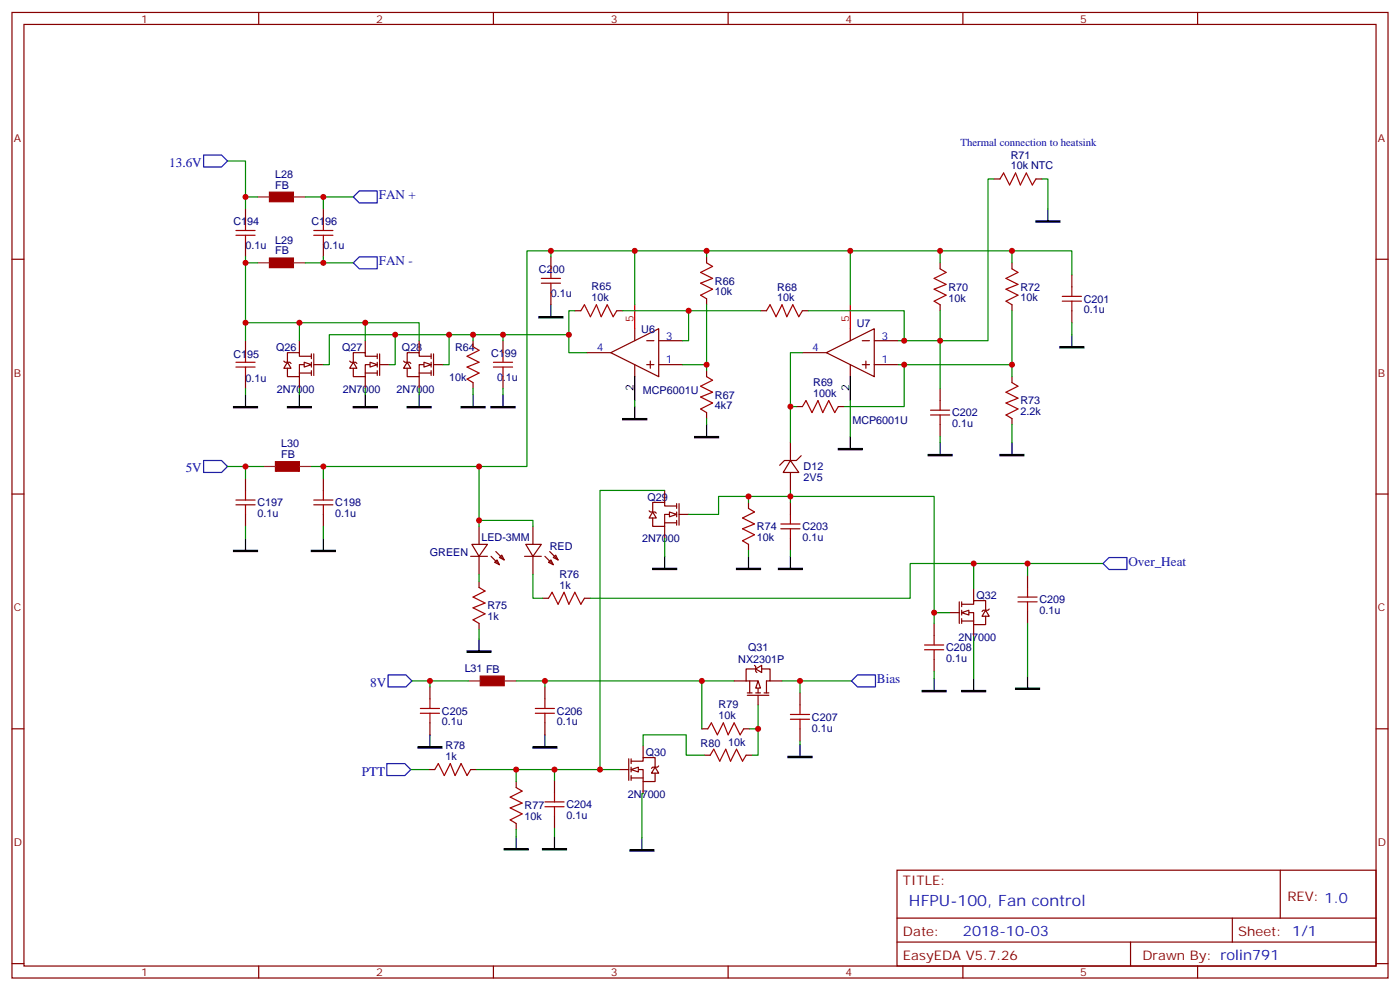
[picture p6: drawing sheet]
<svg xmlns="http://www.w3.org/2000/svg" width="412mm" height="292mm" viewBox="0 0 412 292" stroke-linecap="round" stroke-linejoin="round" font-family="sans-serif">
<g fill="none" stroke="#870000" stroke-width=".35">
<path d="M3.5 3.7h405.4v284.3h-405.4zM7.1 7.2h398.2v277.3h-398.2zM76.2 3.7v3.5M145.3 3.7v3.5M214.5 3.7v3.5M283.6 3.7v3.5M352.8 3.7v3.5M3.5 76.3h3.6M72.3 61.5v3.6M72.3 72.1v3.5M95.2 61.5v3.6M95.2 72.1v3.5"/>
<path d="M405.3 76.3h3.6M72.3 100.3v3.6M72.3 110.9v3.5M83.6 106.3l.4 .4h1.4l.3 .3M88.2 109.9h3.5M91.7 104.9h-3.5v-1h-3.5v2.8M91.7 107.4h-3.5v3.5h-3.5v-2.5M91.7 104.2v1.4M91.7 106.7v1.4M91.7 109.1v1.5M92.4 104.2v6.4M3.5 145.5h3.6"/>
<path d="M405.3 145.5h3.6M3.5 214.6h3.6M405.3 214.6h3.6M264.2 256.3h141.1v28.2h-141.1zM377.1 256.3v14.1M264.2 270.4h141.1M264.2 277.4h141.1M333 277.4v7.1M363 270.4v7M3.5 283.8h3.6M76.2 284.5v3.5M145.3 284.5v3.5"/>
<path d="M214.5 284.5v3.5M283.6 284.5v3.5M352.8 284.5v3.5M405.3 283.8h3.6"/>
</g>
<path d="M69.5 69.3h5.6M69.5 67.9h5.6M72.3 65.1v2.8M72.3 69.3v2.8M92.4 69.3h5.7M92.4 67.9h5.7M95.2 65.1v2.8M95.2 69.3v2.8M69.5 108.1h5.6M69.5 106.7h5.6M72.3 103.9v2.8M72.3 108.1v2.8" fill="none" stroke="#a10000" stroke-width=".35"/>
<g fill="#a10000" stroke="#a10000" stroke-width=".35">
<path d="M79.4 56.6h7v2.8h-7z"/>
<path d="M79.4 76h7v2.8h-7z"/>
</g>
<path d="M75.8 58h3.6M86.4 58h3.6M75.8 77.4h3.6M86.4 77.4h3.6" fill="none" stroke="#8c2424" stroke-width=".35"/>
<path d="M89.6 106.7l2.1 .7-2.1 .7z" fill="#fff" stroke="#870000" stroke-width=".35"/>
<path d="M84.7 106.7l1 1.7h-2.1zM88.2 100.3v3.6M88.2 110.9v3.5M92.4 107.4h2.8M103 106.3l.4 .4h1.4l.3 .3M107.6 109.9h3.5M111.1 104.9h-3.5v-1h-3.5v2.8M111.1 107.4h-3.5v3.5h-3.5v-2.5M111.1 104.2v1.4M111.1 106.7v1.4M111.1 109.1v1.5M111.8 104.2v6.4" fill="none" stroke="#870000" stroke-width=".35"/>
<path d="M109 106.7l2.1 .7-2.1 .7z" fill="#fff" stroke="#870000" stroke-width=".35"/>
<path d="M104.1 106.7l1 1.7h-2.1zM107.6 100.3v3.6M107.6 110.9v3.5M111.8 107.4h2.9M118.9 106.3l.3 .4h1.4l.4 .3M123.5 109.9h3.5M127 104.9h-3.5v-1h-3.6v2.8M127 107.4h-3.5v3.5h-3.6v-2.5M127 104.2v1.4M127 106.7v1.4M127 109.1v1.5M127.7 104.2v6.4" fill="none" stroke="#870000" stroke-width=".35"/>
<path d="M124.9 106.7l2.1 .7-2.1 .7z" fill="#fff" stroke="#870000" stroke-width=".35"/>
<g fill="none" stroke="#870000" stroke-width=".35">
<path d="M292.8 52.7h1.8M305.2 52.7h1.7M162.3 75.6v3.6M208.1 75.6v1.8M276.9 77.4v1.8M298.1 77.4v1.8M162.3 86.2v3.5M169.3 91.5h1.8M181.7 91.5h1.7M187 96.8v3.5M208.1 88v1.7M224 91.5h1.8"/>
<path d="M236.4 91.5h1.7M250.5 96.8v3.5M276.9 89.7v1.8M298.1 89.7v1.8M315.7 80.9v3.6M315.7 91.5v3.5M119.9 106.7l1.1 1.7h-2.1zM123.5 100.3v3.6M123.5 110.9v3.5M127.7 107.4h2.8M139.3 100.3v1.8M139.3 112.7v1.7"/>
<path d="M148.2 100.3v3.6M148.2 110.9v3.5M172.9 103.9h7M179.9 103.9l14.1-7.1v14.1zM187 107.4v3.5M190.5 107.4h2.1M190.5 100.3h2.1M191.6 106.3v2.1M194 107.4h7.1M194 100.3h7.1M208.1 109.1v1.8M234.6 119.7h1.8"/>
<path d="M236.4 103.9h7M243.4 103.9l14.1-7.1v14.1zM246.9 119.7h1.8M250.5 107.4v3.5M254 107.4h2.1M254 100.3h2.1M255.1 106.3v2.1M257.5 107.4h7.1M257.5 100.3h7.1M276.9 114.4v3.6M298.1 110.9v1.8M208.1 121.5v1.8"/>
<path d="M232.8 135.6l2.5 3.5h-4.6zM232.8 130.3v5.3M232.8 139.1v5.3M236 134.2l-1.4 1.4h-3.5l-1.4 1.4M276.9 125v3.6M298.1 123.3v1.7M72.3 140.9v3.5M72.3 151.5v3.5M95.2 140.9v3.5M95.2 151.5v3.5M191.2 150.4l.4 .4h1.4l.3 .3M195.8 154h3.5"/>
<path d="M199.3 149h-3.5v-1h-3.5v2.8M199.3 151.5h-3.5v3.5h-3.5v-2.5M199.3 148.3v1.4M199.3 150.8v1.4M199.3 153.2v1.5M200 148.3v6.4M220.5 148v1.7M232.8 148v3.5M232.8 158.5v3.6M220.5 160.3v1.8"/>
</g>
<g fill="none" stroke="#a10000" stroke-width=".35">
<path d="M294.6 52.7l1-1.8 1.8 3.6 1.8-3.6 1.4 3.6 1.7-3.6 1.8 3.6 1.1-1.8M162.3 79.2v2.8M208.1 77.4l1.8 1.1-3.5 1.7 3.5 1.8-3.5 1.4 3.5 1.8-3.5 1.7 1.7 1.1M276.9 79.2l1.8 1-3.5 1.8 3.5 1.7-3.5 1.5 3.5 1.7-3.5 1.8 1.7 1M298.1 79.2l1.8 1-3.6 1.8 3.6 1.7-3.6 1.5 3.6 1.7-3.6 1.8 1.8 1M159.5 83.4h5.6M159.5 82h5.6M162.3 83.4v2.8M171.1 91.5l1.1-1.8 1.7 3.6 1.8-3.6 1.4 3.6 1.8-3.6 1.7 3.6 1.1-1.8M225.8 91.5l1-1.8 1.8 3.6 1.8-3.6 1.4 3.6 1.7-3.6 1.8 3.6 1.1-1.8M312.9 88.7h5.7M312.9 87.3h5.7"/>
<path d="M315.7 84.5v2.8M315.7 88.7v2.8M139.3 102.1l1.8 1.1-3.5 1.7 3.5 1.8-3.5 1.4 3.5 1.8-3.5 1.7 1.7 1.1M145.3 108.1h5.7M145.3 106.7h5.7M148.2 103.9v2.8M148.2 108.1v2.8M208.1 110.9l1.8 1.1-3.5 1.7 3.5 1.8-3.5 1.4 3.5 1.8-3.5 1.7 1.7 1.1M236.4 119.7l1-1.7 1.8 3.5 1.7-3.5 1.5 3.5 1.7-3.5 1.8 3.5 1-1.8M276.9 118v2.8M298.1 112.7l1.8 1-3.6 1.8 3.6 1.8-3.6 1.4 3.6 1.7-3.6 1.8 1.8 1.1M274.1 122.2h5.7"/>
<path d="M274.1 120.8h5.7M276.9 122.2v2.8M69.5 148.7h5.6M69.5 147.2h5.6M72.3 144.4v2.8M72.3 148.7v2.8M92.4 148.7h5.7M92.4 147.2h5.7M95.2 144.4v2.8M95.2 148.7v2.8M220.5 149.7l1.7 1.1-3.5 1.7 3.5 1.8-3.5 1.4 3.5 1.8-3.5 1.7 1.8 1.1M230 155.7h5.7"/>
<path d="M230 154.3h5.7M232.8 151.5v2.8M232.8 155.7v2.8"/>
</g>
<path d="M81.1 136h7.1v2.8h-7.1z" fill="#a10000" stroke="#a10000" stroke-width=".35"/>
<path d="M77.6 137.4h3.5M88.2 137.4h3.5" fill="none" stroke="#8c2424" stroke-width=".35"/>
<path d="M187 89.7v7.1M250.5 89.7v7.1" fill="none" stroke="#f00" stroke-width=".35"/>
<path d="M187 110.9v7.1M250.5 110.9v7.1" fill="none" stroke="#000" stroke-width=".35"/>
<path d="M197.2 150.8l2.1 .7-2.1 .7z" fill="#fff" stroke="#870000" stroke-width=".35"/>
<g fill="none" stroke="#870000" stroke-width=".35">
<path d="M141.1 155v5.3M157 155v5.3M192.3 150.8l1 1.7h-2.1zM195.8 144.4v3.6M195.8 155v3.5M200 151.5h2.8M138.6 163.8h5M139 160.3h4.6l-2.5 3.5zM141.1 163.8v5.3M141.1 171.2v1.8M144.6 163.8l2.5 2.5M145.7 165.6l.7-.7 .7 1.4z"/>
<path d="M146 162.4l2.5 2.5M147.1 164.2l.7-.7 .7 1.4zM154.5 163.8h5M154.9 160.3h4.6l-2.5 3.5zM157 163.8v5.3M159.8 176.2h1.8M160.5 163.8l2.5 2.5M161.6 165.6l.7-.7 .7 1.4zM161.9 162.4l2.5 2.5M163 164.2l.7-.7 .7 1.4zM172.2 176.2h1.7M141.1 183.6v1.7"/>
<path d="M126.3 226.6h1.8M138.6 226.6h1.8M152 230.2v1.7M163.3 229.8v3.5M185.2 223.4v6.4M185.9 224.2h3.5v-1.1h3.6v2.8M185.9 226.6h3.5v3.6h3.6v-2.5M185.9 229.1h3.5M185.9 223.4v1.5M185.9 225.9v1.4M185.9 228.4v1.4M194 225.6l-.3 .3h-1.4l-.4 .4"/>
<path d="M152 242.5v1.8M163.3 240.4v3.5"/>
</g>
<path d="M141.1 173l1.8 1.1-3.6 1.7 3.6 1.8-3.6 1.4 3.6 1.8-3.6 1.7 1.8 1.1M161.6 176.2l1-1.8 1.8 3.5 1.8-3.5 1.4 3.5 1.7-3.5 1.8 3.5 1.1-1.7M128.1 226.6l1-1.7 1.8 3.5 1.7-3.5 1.5 3.5 1.7-3.5 1.8 3.5 1-1.8M152 231.9l1.8 1.1-3.5 1.7 3.5 1.8-3.5 1.4 3.5 1.8-3.5 1.7 1.7 1.1M160.5 237.6h5.7M160.5 236.1h5.7M163.3 233.3v2.8M163.3 237.6v2.8" fill="none" stroke="#a10000" stroke-width=".35"/>
<path d="M185.9 226.6l2.1-.7v1.4z" fill="#fff" stroke="#870000" stroke-width=".35"/>
<path d="M222.2 195.9l.4 .4v1.4l.4 .3M222.6 197h-2.8v3.5h3.5v3.5M224.4 197h2.4v3.5h-1v3.5M189.4 219.6v3.5M220.1 204.8h6.4M220.1 204h1.4M220.8 200.5v3.5M222.6 204h1.4M225.1 204h1.4M182.4 226.6h2.8M189.4 230.2v3.5M193 225.9l1 1.8h-2.1z" fill="none" stroke="#870000" stroke-width=".35"/>
<path d="M223.3 200.5l.7 2.1h-1.4z" fill="#fff" stroke="#870000" stroke-width=".35"/>
<g fill="none" stroke="#870000" stroke-width=".35">
<path d="M282.6 177.2v6.4M283.3 177.9h3.5v-1h3.5v2.8M283.3 177.2v1.4M283.3 179.7v1.4M291.4 179.4l-.4 .3h-1.4l-.3 .4M222.6 197l1.8-1.1v2.1zM283.3 180.4h3.5v3.5h3.5v-2.4M283.3 182.9h3.5M283.3 182.2v1.4M126.6 202.3v3.5M126.6 212.9v3.5M160.5 202.3v3.5"/>
<path d="M160.5 212.9v3.5M206.7 214.6h1.8M216.3 200.5h3.5M219.1 214.6h1.7M223.3 204.8v2.8M226.8 200.5h3.6M235.7 204v3.6M235.7 214.6v3.6M207.4 222.4h1.8M219.8 222.4h1.7"/>
</g>
<g fill="none" stroke="#a10000" stroke-width=".35">
<path d="M123.8 210h5.7M123.8 208.6h5.7M126.6 205.8v2.8M126.6 210v2.9M157.7 210h5.6M157.7 208.6h5.6M160.5 205.8v2.8M160.5 210v2.9M208.5 214.6l1-1.7 1.8 3.5 1.8-3.5 1.4 3.5 1.8-3.5 1.7 3.5 1.1-1.8M232.8 211.8h5.7M232.8 210.4h5.7M235.7 207.6v2.8"/>
<path d="M235.7 211.8v2.8M209.2 222.4l1.1-1.8 1.7 3.6 1.8-3.6 1.4 3.6 1.8-3.6 1.7 3.6 1.1-1.8"/>
</g>
<path d="M141.5 199.1h7v2.8h-7z" fill="#a10000" stroke="#a10000" stroke-width=".35"/>
<path d="M137.9 200.5h3.6M148.5 200.5h3.5" fill="none" stroke="#8c2424" stroke-width=".35"/>
<path d="M283.3 180.4l2.1-.7v1.4z" fill="#fff" stroke="#870000" stroke-width=".35"/>
<path d="M286.8 173.4v3.5M290.3 179.7l1.1 1.8h-2.1zM302.7 169.5v3.5M275.2 183.6v3.5M275.2 194.2v3.5M279.8 180.4h2.8M286.8 183.9v3.6M302.7 180.1v3.5" fill="none" stroke="#870000" stroke-width=".35"/>
<path d="M299.9 177.2h5.6M299.9 175.8h5.6M302.7 173v2.8M302.7 177.2v2.9M272.3 191.3h5.7M272.3 189.9h5.7M275.2 187.1v2.8M275.2 191.3v2.9" fill="none" stroke="#a10000" stroke-width=".35"/>
<g fill="#000" stroke="#000" stroke-width=".35">
<path d="M305.2 65.1h7v.3h-7zM158.7 93.3h7.1v.3h-7.1zM68.8 119.7h7v.4h-7zM84.7 119.7h7v.4h-7zM104.1 119.7h7v.4h-7zM119.9 119.7h7.1v.4h-7.1zM135.8 119.7h7.1v.4h-7.1zM144.6 119.7h7.1v.4h-7.1zM312.2 102.1h7.1v.3h-7.1zM183.4 123.3h7.1v.3h-7.1zM204.6 128.6h7.1v.3h-7.1zM246.9 132.1h7.1v.3h-7.1z"/>
<path d="M273.4 133.8h7.1v.4h-7.1zM294.6 133.8h7v.4h-7zM68.8 162.1h7v.3h-7zM91.7 162.1h7.1v.3h-7.1zM192.3 167.4h7v.3h-7zM217 167.4h7v.3h-7zM229.3 167.4h7.1v.3h-7.1zM137.6 191.7h7v.4h-7zM123.1 219.9h7.1v.4h-7.1zM157 219.9h7v.4h-7zM271.6 203.3h7.1v.4h-7.1zM283.3 203.3h7v.4h-7z"/>
<path d="M299.2 202.6h7v.4h-7zM232.1 222.7h7.1v.4h-7.1zM148.5 249.9h7.1v.4h-7.1zM159.8 249.9h7.1v.4h-7.1zM185.6 250.3h7v.3h-7z"/>
</g>
<g fill="none" stroke="#000" stroke-width=".35">
<path d="M308.7 61.5v3.6M162.3 89.7v3.6M315.7 98.6v3.5M72.3 116.2v3.5M88.2 116.2v3.5M107.6 116.2v3.5M123.5 116.2v3.5M139.3 116.2v3.5M148.2 116.2v3.5M187 119.7v3.6M208.1 125v3.6M250.5 128.6v3.5"/>
<path d="M276.9 130.3v3.5M298.1 130.3v3.5M72.3 158.5v3.6M95.2 158.5v3.6M195.8 163.8v3.6M220.5 163.8v3.6M232.8 163.8v3.6M141.1 188.2v3.5M275.2 199.8v3.5M286.8 199.8v3.5M302.7 199.1v3.5M126.6 216.4v3.5"/>
<path d="M160.5 216.4v3.5M235.7 219.2v3.5M152 246.4v3.5M163.3 246.4v3.5M189.1 246.7v3.6"/>
</g>
<path d="M60 45.6h5.3l1.7 1.8-1.7 1.8h-5.3zM104.1 58l1.7-1.8h5.3v3.6h-5.3zM104.1 77.4l1.7-1.8h5.3v3.6h-5.3zM60 135.6h5.3l1.7 1.8-1.7 1.7h-5.3zM324.9 165.9l1.8-1.7h5.3v3.5h-5.3zM114.3 198.8h5.3l1.8 1.7-1.8 1.8h-5.3zM250.8 200.5l1.8-1.7h5.3v3.5h-5.3zM113.9 224.9h5.3l1.8 1.7-1.8 1.8h-5.3z" fill="none" stroke="#00f" stroke-width=".35"/>
<g fill="none" stroke="#008700" stroke-width=".35">
<path d="M67 47.4h5.3v10.6M75.8 58h-3.5v3.5M90 58h14.1M95.2 58v3.5M292.8 52.7h-1.8v47.6h-24.7M306.9 52.7h1.8v8.8M72.3 75.6v24.7M72.3 77.4h3.5M90 77.4h14.1M95.2 75.6v1.8M162.3 73.9v1.7M187 73.9h21.1v1.7"/>
<path d="M208.1 73.9h42.4v15.8M250.5 73.9h26.4v3.5M276.9 73.9h21.2v3.5M298.1 73.9h17.6v7M72.3 95h15.9v5.3M88.2 95h19.4v5.3M107.6 95h15.9v5.3M116.4 98.6v8.8h-1.7M132.3 98.6v8.8h-1.8M139.3 98.6h8.9v1.7M148.2 98.6h19.4M169.3 91.5h-1.7v12.4h5.3"/>
<path d="M183.4 91.5h19.4v8.8h-1.7M187 89.7v-15.8h-31.8v63.5h-63.5M202.8 91.5h21.2M208.1 89.7v17.7M238.1 91.5h28.2v8.8h-1.7M276.9 91.5v22.9M298.1 91.5v19.4M315.7 95v3.6M72.3 114.4v1.8M88.2 114.4v1.8M107.6 114.4v1.8M123.5 114.4v1.8"/>
<path d="M139.3 100.3v-1.7h-42.3v8.8h-1.8M139.3 114.4v1.8M148.2 114.4v1.8M187 118v1.7M201.1 107.4h7v1.7M232.8 119.7v10.6M236.4 103.9h-3.6v15.8h1.8M250.5 118v10.6M264.6 107.4h1.7v12.3h-17.6M266.3 107.4h31.8M67 137.4h10.6M72.3 137.4v3.5"/>
<path d="M95.2 137.4v3.5M141.1 137.4v17.6M208.1 123.3v1.7M276.9 128.6v1.7M298.1 125v5.3M72.3 155v3.5M95.2 155v3.5M141.1 153.2h15.9v1.8M195.8 158.5v5.3M195.8 144.4h-19.1v82.2h-13.4M220.5 148v-1.8h12.3v1.8M220.5 146.2h-8.8v5.3h-8.9"/>
<path d="M232.8 144.4v1.8h42.4v34.2M141.1 169.1v2.1M157 169.1v7.1h2.8M220.5 162.1v1.7M232.8 162.1v1.7M286.8 165.9h-18.7v10.3h-94.2M302.7 165.9v3.6M324.9 165.9h-38.1v7.5M141.1 185.3v2.9M275.2 197.7v2.1M279.8 180.4h-4.6v3.2M286.8 187.5v12.3"/>
<path d="M302.7 183.6v15.5M121.4 200.5h16.5M126.6 200.5v1.8M152 200.5h54.7M160.5 200.5v1.8M189.4 219.6v-3.2h12.7v6h5.3M216.3 200.5h-9.6v14.1M223.3 207.6v7h-2.5M223.3 214.6v7.8h-1.8M230.4 200.5h5.3v3.5M235.7 200.5h15.1M235.7 218.2v1"/>
<path d="M121 226.6h5.3M140.4 226.6h22.9v3.2M152 226.6v3.6M176.7 226.6h5.7M189.4 233.7h-.3v13M152 244.3v2.1M163.3 243.9v2.5"/>
</g>
<g fill="#c00">
<circle cx="286.8" cy="165.9" r=".88"/>
<circle cx="302.7" cy="165.9" r=".88"/>
<circle cx="235.7" cy="200.5" r=".88"/>
<circle cx="160.5" cy="200.5" r=".88"/>
<circle cx="152" cy="226.6" r=".88"/>
<circle cx="141.1" cy="153.2" r=".88"/>
<circle cx="220.5" cy="146.2" r=".88"/>
<circle cx="232.8" cy="146.2" r=".88"/>
<circle cx="266.3" cy="107.4" r=".88"/>
<circle cx="298.1" cy="107.4" r=".88"/>
<circle cx="232.8" cy="119.7" r=".88"/>
<circle cx="208.1" cy="73.9" r=".88"/>
<circle cx="208.1" cy="107.4" r=".88"/>
<circle cx="72.3" cy="137.4" r=".88"/>
<circle cx="132.3" cy="98.6" r=".88"/>
<circle cx="88.2" cy="95" r=".88"/>
<circle cx="95.3" cy="58" r=".88"/>
<circle cx="72.3" cy="58" r=".88"/>
<circle cx="72.3" cy="77.4" r=".88"/>
<circle cx="95.3" cy="77.4" r=".88"/>
<circle cx="72.3" cy="95" r=".88"/>
<circle cx="107.6" cy="95" r=".88"/>
<circle cx="116.4" cy="98.6" r=".88"/>
<circle cx="95.3" cy="137.4" r=".88"/>
<circle cx="139.3" cy="98.6" r=".88"/>
<circle cx="167.6" cy="98.6" r=".88"/>
<circle cx="148.2" cy="98.6" r=".88"/>
<circle cx="162.3" cy="73.9" r=".88"/>
<circle cx="187" cy="73.9" r=".88"/>
<circle cx="202.8" cy="91.5" r=".88"/>
<circle cx="250.5" cy="73.9" r=".88"/>
<circle cx="266.3" cy="100.3" r=".88"/>
<circle cx="276.9" cy="100.3" r=".88"/>
<circle cx="276.9" cy="73.9" r=".88"/>
<circle cx="298.1" cy="73.9" r=".88"/>
<circle cx="141.1" cy="137.4" r=".88"/>
<circle cx="223.3" cy="214.6" r=".88"/>
<circle cx="163.3" cy="226.6" r=".88"/>
<circle cx="176.7" cy="226.6" r=".88"/>
<circle cx="206.7" cy="200.5" r=".88"/>
<circle cx="126.6" cy="200.5" r=".88"/>
<circle cx="275.2" cy="180.4" r=".88"/>
</g>
<text font-size="4.6" fill="#00f" x="267.8" y="266.8">HFPU-100, Fan control</text>
<text font-size="4.2" fill="#00f" x="283.6" y="275.7">2018-10-03</text>
<g font-size="3.9" fill="#00f">
<text x="49.9" y="49.2">13.6V</text>
<text x="111.6" y="58.7">FAN +</text>
<text x="111.6" y="78.1">FAN -</text>
<text x="54.7" y="139.1">5V</text>
<text x="332.4" y="166.7">Over_Heat</text>
<text x="109" y="202.3">8V</text>
<text x="258.3" y="201.2">Bias</text>
<text x="106.5" y="228.4">PTT</text>
</g>
<g font-size="3.9" fill="#800">
<text x="266" y="260.5">TITLE:</text>
<text x="379.2" y="265.4">REV: 1.0</text>
<text x="266" y="275.7">Date:</text>
<text x="364.8" y="275.7">Sheet: 1/1</text>
<text x="266" y="282.7">EasyEDA V5.7.26</text>
<text x="336.5" y="282.7">Draw</text>
<text x="346.7" y="282.7">n By: rolin791</text>
</g>
<g font-size="3.2" fill="#800">
<text x="41.6" y="6.7">1</text>
<text x="110.8" y="6.7">2</text>
<text x="179.9" y="6.7">3</text>
<text x="249.1" y="6.7">4</text>
<text x="318.2" y="6.7">5</text>
<text x="4.1" y="41.8">A</text>
<text x="405.9" y="41.8">A</text>
<text x="4.1" y="110.9">B</text>
<text x="405.9" y="110.9">B</text>
<text x="4.1" y="180.1">C</text>
<text x="405.9" y="180.1">C</text>
<text x="4.1" y="249.2">D</text>
<text x="405.9" y="249.2">D</text>
<text x="41.6" y="287.5">1</text>
<text x="110.8" y="287.5">2</text>
<text x="179.9" y="287.5">3</text>
<text x="249.1" y="287.5">4</text>
<text x="318.2" y="287.5">5</text>
</g>
<g font-size="3.2" fill="#00f">
<text x="282.9" y="43">Thermal connection to heatsink</text>
<text x="196.1" y="100">3</text>
<text x="259.6" y="100">3</text>
<text x="175.8" y="103.5">4</text>
<text x="196.1" y="107">1</text>
<text x="239.3" y="103.5">4</text>
<text x="259.6" y="107">1</text>
</g>
<g font-size="3.2" fill="#000080">
<text x="297.8" y="46.7">R71</text>
<text x="81.1" y="52.4">L28</text>
<text x="297.8" y="49.9">10k NTC</text>
<text x="81.1" y="55.5">FB</text>
<text x="68.8" y="66.3">C194</text>
<text x="81.1" y="71.8">L29</text>
<text x="91.7" y="66.3">C196</text>
<text x="72.3" y="73.3">0.1u</text>
<text x="81.1" y="74.9">FB</text>
<text x="95.2" y="73.3">0.1u</text>
<text x="158.7" y="80.4">C200</text>
<text x="210.6" y="83.9">R66</text>
<text x="162.3" y="87.5">0.1u</text>
<text x="174.3" y="88.7">10k</text>
<text x="174.3" y="85.5">R65</text>
<text x="210.6" y="87">10k</text>
<text x="229" y="88.7">10k</text>
<text x="229" y="85.6">R68</text>
<text x="279.4" y="88.8">10k</text>
<text x="279.4" y="85.6">R70</text>
<text x="300.6" y="88.8">10k</text>
<text x="300.6" y="85.6">R72</text>
<text x="319.3" y="89.1">C201</text>
<text x="319.3" y="92.3">0.1u</text>
<text x="188.9" y="98">U6</text>
<text x="252.4" y="96.3">U7</text>
<text x="68.8" y="105.4">C195</text>
<text x="81.4" y="103.3">Q26</text>
<text x="100.8" y="103.3">Q27</text>
<text x="118.4" y="103.3">Q28</text>
<text x="134.1" y="103.3">R64</text>
<text x="144.6" y="105.1">C199</text>
<text x="72.3" y="112.5">0.1u</text>
<text x="132.3" y="112.2">10k</text>
<text x="146.4" y="112.2">0.1u</text>
<text x="239.6" y="113.7">R69</text>
<text x="81.6" y="115.6">2N7000</text>
<text x="101" y="115.6">2N7000</text>
<text x="116.8" y="115.6">2N7000</text>
<text x="189.3" y="116">MCP6001U</text>
<text x="210.6" y="117.4">R67</text>
<text x="239.5" y="116.9">100k</text>
<text x="300.6" y="119.1">R73</text>
<text x="210.6" y="120.5">4k7</text>
<text x="251.1" y="124.8">MCP6001U</text>
<text x="280.5" y="125.8">0.1u</text>
<text x="280.5" y="122.6">C202</text>
<text x="300.6" y="122.3">2.2k</text>
<text x="82.8" y="131.7">L30</text>
<text x="82.8" y="134.9">FB</text>
<text x="236.7" y="141.7">2V5</text>
<text x="236.7" y="138.5">D12</text>
<text x="75.8" y="149.1">C197</text>
<text x="98.8" y="149.1">C198</text>
<text x="190.7" y="147.4">Q29</text>
<text x="75.8" y="152.3">0.1u</text>
<text x="98.8" y="152.3">0.1u</text>
<text x="141.8" y="159.4">LED-3MM</text>
<text x="161.9" y="161.9">RED</text>
<text x="189.2" y="159.7">2N7000</text>
<text x="223" y="159.2">10k</text>
<text x="223" y="156.1">R74</text>
<text x="236.4" y="159.2">0.1u</text>
<text x="236.4" y="156.1">C203</text>
<text x="126.6" y="163.7">GREEN</text>
<text x="164.8" y="173.4">1k</text>
<text x="164.8" y="170.1">R76</text>
<text x="143.6" y="179.4">R75</text>
<text x="287.6" y="176.3">Q32</text>
<text x="306.2" y="177.7">C209</text>
<text x="143.6" y="182.6">1k</text>
<text x="306.2" y="180.9">0.1u</text>
<text x="220.4" y="191.8">Q31</text>
<text x="278.7" y="191.8">C208</text>
<text x="282.3" y="188.7">2N7000</text>
<text x="136.9" y="197.8">L31 FB</text>
<text x="217.5" y="195.4">NX2301P</text>
<text x="278.7" y="195">0.1u</text>
<text x="211.7" y="208.6">R79</text>
<text x="130.2" y="213.6">0.1u</text>
<text x="130.2" y="210.5">C205</text>
<text x="164" y="213.6">0.1u</text>
<text x="164" y="210.5">C206</text>
<text x="211.7" y="211.8">10k</text>
<text x="239.2" y="215.4">0.1u</text>
<text x="239.2" y="212.2">C207</text>
<text x="131.2" y="220.6">R78</text>
<text x="206.4" y="220.1">R80</text>
<text x="214.5" y="219.7">10k</text>
<text x="131.2" y="223.8">1k</text>
<text x="190.3" y="222.5">Q30</text>
<text x="154.5" y="238.3">R77</text>
<text x="166.9" y="238">C204</text>
<text x="185" y="234.9">2N7000</text>
<text x="154.5" y="241.6">10k</text>
<text x="166.9" y="241.2">0.1u</text>
</g>
<g font-size="3.2" fill="#f00">
<text x="186.6" y="94.7" transform="rotate(-90 186.6 94.7)">5</text>
<text x="250.1" y="94.7" transform="rotate(-90 250.1 94.7)">5</text>
</g>
<g font-size="3.2">
<text x="186.6" y="115" transform="rotate(-90 186.6 115)">2</text>
<text x="250.1" y="115" transform="rotate(-90 250.1 115)">2</text>
</g>
</svg>
